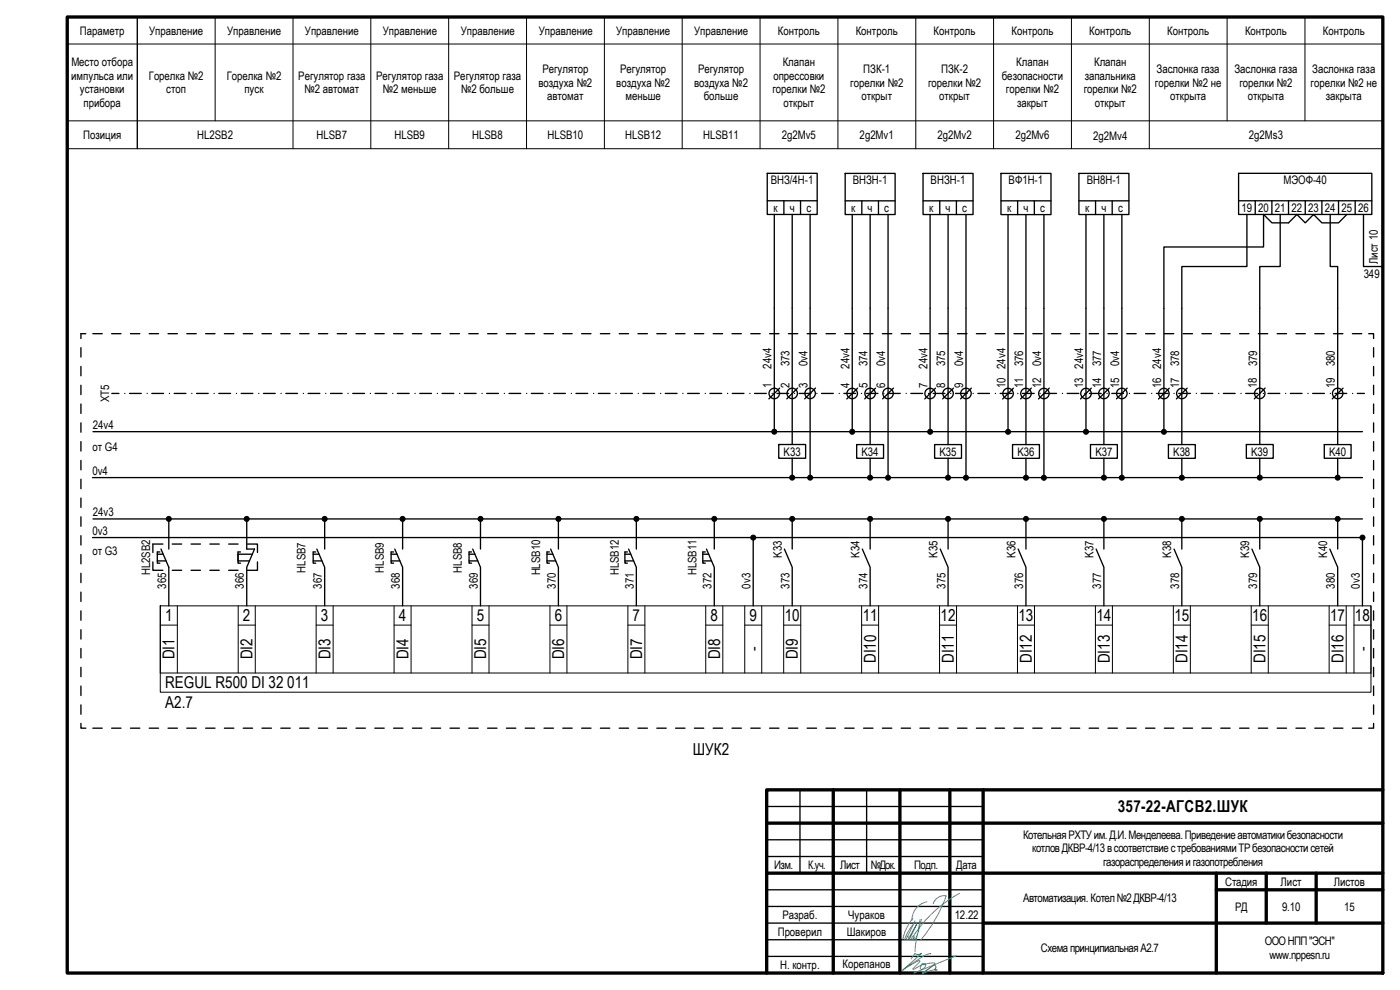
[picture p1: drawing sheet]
<svg xmlns="http://www.w3.org/2000/svg" width="420mm" height="297mm" viewBox="0 0 420 297" stroke-linecap="round" stroke-linejoin="round" font-family="sans-serif">
<g fill="none" stroke="#000" stroke-width=".4">
<path d="M230.3 52h14.9v12.3h-14.9zM253.7 52h14.9v12.4h-14.9zM277 52h15v12.4h-15zM300.4 52h15v12.4h-15zM323.8 52h15v12.4h-15zM371.7 52h40v12.3h-40zM230.3 60.2h14.9M232.4 64.3v64.5M235.3 60.2v4.1M237.8 64.3v69.1M240.3 60.2v4.1M243.1 64.3v78.3"/>
<path d="M253.7 60.3h14.9M255.8 64.4v64.4M258.6 60.3v4.1M261.1 64.4v69M263.6 60.3v4.1M266.5 64.4v78.2M277 60.3h15M279.1 64.4v64.4M282 60.3v4.1M284.5 64.4v69M287 60.3v4.1M289.9 64.4v78.2"/>
<path d="M300.4 60.3h15M302.5 64.4v64.4M305.4 60.3v4.1M307.9 64.4v69M310.4 60.3v4.1M313.3 64.4v78.2M323.8 60.3h15M325.9 64.4v64.4M328.8 60.3v4.1M331.3 64.4v69M333.8 60.3v4.1M336.7 64.4v78.2"/>
<path d="M371.7 60.2h40M374.2 64.3v15.7h-19.5v53.4M376.7 60.2v4.1M381.7 60.2v4.1M384.2 64.3v15.7h-6.1v12.5M386.7 60.2v4.1M391.7 60.2v4.1M396.7 60.2v4.1M399.2 64.3v15.7h2.3v53.4M401.7 60.2v4.1M404.2 64.3l-2.5 2.6h-5l-2.5-2.6-2.5 2.6-2.5-2.6-2.5 2.6h-5l-2.5-2.6v9.8h-29.9v54.7M406.7 60.2v4.1"/>
<path d="M409.2 64.3v15.7h5.8M378.1 92.5v40.9M24.3 104.3v2.8M24.3 109.9v2.9M24.3 115.6v2.8M25.7 100.1h-1.4v1.5M27.9 100.1h2.8M33.5 100.1h2.8M33.6 118h2.1M37.5 118h.1M38.9 118h3.5M39.1 100.1h2.9"/>
<path d="M44.2 118h.1M44.8 100.1h2.8M45.6 118h3.5M50.4 100.1h2.8M50.9 118h.1M52.3 118h3.5M56.1 100.1h2.8M57.6 118h.1M59 118h3.5M61.7 100.1h2.8M64.3 118h.1M65.7 118h3.5"/>
<path d="M67.3 100.1h2.9M71 118h.1M72.4 118h3.5M73 100.1h2.8M77.6 118h.1M78.6 100.1h2.9M79.1 118h3.5M84.3 100.1h2.8M84.4 118h.1M85.8 118h3.5M89.9 100.1h2.8M91 118h.1"/>
<path d="M92.5 118h3.5M95.6 100.1h2.8M97.8 118h.1M99.2 118h3.5M101.2 100.1h2.8M104.4 118h.1M105.9 118h3.5M106.8 100.1h2.9M111.2 118h.1M112.5 100.1h2.8M112.6 118h3.5M117.9 118h.1"/>
<path d="M118.1 100.1h2.8M119.3 118h3.5M123.8 100.1h2.8M124.6 118h.1M126 118h3.5M129.4 100.1h2.8M131.3 118h.1M132.7 118h3.5M135.1 100.1h2.8M138 118h.1M139.4 118h3.5M140.7 100.1h2.8"/>
<path d="M144.7 118h.1M146.1 118h3.5M146.3 100.1h2.9M151.4 118h.1M152 100.1h2.8M152.8 118h3.5M157.6 100.1h2.8M158.1 118h.1M159.5 118h3.5M163.3 100.1h2.8M164.8 118h.1M166.2 118h3.5"/>
<path d="M168.9 100.1h2.8M171.5 118h.1M172.9 118h3.5M174.6 100.1h2.8M178.1 118h.1M179.6 118h3.5M180.2 100.1h2.8M184.9 118h.1M185.8 100.1h2.8M186.3 118h3.5M191.5 100.1h2.8M191.5 118h.1"/>
<path d="M193 118h3.5M197.1 100.1h2.8M198.3 118h.1M199.7 118h3.5M202.7 100.1h2.9M204.9 118h.1M206.4 118h3.5M208.4 100.1h2.8M211.7 118h.1M213.1 118h3.5M214 100.1h2.9M218.3 118h.1"/>
<path d="M219.7 100.1h2.8M219.8 118h3.5M225.1 118h.1M225.3 100.1h2.8M226.5 118h3.5M231 100.1h2.8M231.7 118h.1M233.2 118h3.5M234 116.5l-3.3 3.2M236.6 100.1h2.8M238.5 118h.1M239.4 116.4l-3.3 3.3"/>
<path d="M239.8 118h3.6M242.2 100.1h2.9M244.7 116.4l-3.2 3.3M245.1 118h.1M246.6 118h3.5M247.9 100.1h2.8M251.9 118h.1M253.2 118h3.6M253.5 100.1h2.8M257.4 116.5l-3.3 3.2M258.5 118h.1M259.2 100.1h2.8"/>
<path d="M260 118h3.5M262.8 116.5l-3.3 3.2M264.8 100.1h2.8M265.2 118h.1M266.7 118h3.5M268.1 116.5l-3.2 3.2M270.5 100.1h2.8M271.9 118h.1M273.4 118h3.5M276.1 100.1h2.8M278.6 118h.1M280.1 118h3.5"/>
<path d="M280.7 116.5l-3.2 3.2M281.7 100.1h2.9M285.3 118h.1M286.1 116.5l-3.2 3.2M286.8 118h3.5M287.4 100.1h2.8M291.5 116.5l-3.2 3.2M292 118h.1M293 100.1h2.8M293.5 118h3.5M298.7 100.1h2.8M298.7 118h.1"/>
<path d="M300.2 118h3.5M304.1 116.5l-3.2 3.2M304.3 100.1h2.8M305.4 118h.1M306.9 118h3.5M309.5 116.5l-3.2 3.2M310 100.1h2.8M312.1 118h.1M313.6 118h3.5M314.9 116.5l-3.2 3.2M315.6 100.1h2.8M318.8 118h.1"/>
<path d="M320.3 118h3.5M321.2 100.1h2.9M325.6 118h.1M326.9 100.1h2.8M327 118h3.5M327.5 116.5l-3.2 3.2M332.2 118h.1M332.5 100.1h2.8M332.9 116.5l-3.2 3.2M333.7 118h3.5M338.1 100.1h2.9M338.3 116.5l-3.2 3.2"/>
<path d="M339 118h.1M340.3 118h3.6M343.8 100.1h2.8M345.6 118h.1M347.1 118h3.5M349.4 100.1h2.9M350.9 116.5l-3.2 3.2M352.4 118h.1M353.7 118h3.6M355.1 100.1h2.8M356.3 116.5l-3.3 3.2M359 118h.1"/>
<path d="M360.5 118h3.5M360.7 100.1h2.8M365.7 118h.1M366.4 100.1h2.8M367.1 118h3.6M372 100.1h2.8M372.4 118h.1M373.9 118h3.5M377.6 100.1h2.9M379.1 118h.1M379.7 116.4l-3.3 3.3M380.5 118h3.6"/>
<path d="M383.3 100.1h2.8M385.8 118h.1M387.3 118h3.5M388.9 100.1h2.8M392.5 118h.1M393.9 118h3.6M394.6 100.1h2.8M399.2 118h.1M400.2 100.1h2.8M400.7 118h3.5M403.1 116.5l-3.3 3.2M405.9 100.1h2.8"/>
<path d="M405.9 118h.1M407.3 118h2.2M410.8 100.1h1.4v1.5M412.2 104.3v2.8M412.2 109.9v2.9M412.2 115.6v2.8M24.3 121.2v2.9M24.3 126.9v2.8M24.3 132.5v2.8M24.3 138.2v2.8M27.9 129.5h381M233.7 133.4h8.1v4.1h-8.1z"/>
<path d="M237.8 137.5v5.1M257.1 133.4h8.1v4.1h-8.1zM261.1 137.5v5.1M280.5 133.4h8.1v4.1h-8.1zM284.5 137.5v5.1M303.9 133.4h8v4.1h-8zM307.9 137.5v5.1M327.3 133.4h8v4.1h-8zM331.3 137.5v5.1M350.7 133.4h8v4.1h-8zM354.7 137.5v5.1M374 133.4h8.1v4.1h-8.1z"/>
<path d="M378.1 137.5v5.1M397.4 133.4h8.1v4.1h-8.1zM401.5 137.5v5.1M412.2 121.2v2.9M412.2 126.9v2.8M412.2 132.5v2.8M412.2 138.2v2.8M24.3 143.8v2.8M24.3 149.4v2.9M24.3 155.1v2.8M27.8 143.3h381.1M27.9 155.7h381"/>
<path d="M50.7 156.4v8.3M74.1 156.4v8.3h2.3l-2.3 5.5v11.6M97.4 156.4v8.3M120.8 156.4v8.3M144.2 156.4v8.3M167.6 156.4v8.3M191 156.4v8.3M214.4 156.4v8.3M237.8 156.4v8.3M261.1 156.4v8.3M284.5 156.4v8.3M307.9 156.4v8.3"/>
<path d="M331.3 156.4v8.3M354.7 156.4v8.3M378.1 156.4v8.3M401.5 156.4v8.3M412.2 143.8v2.8M412.2 149.4v2.9M412.2 155.1v2.8M24.3 160.7v2.8M24.3 166.4v2.8M24.3 172v2.8M24.3 177.7v2.8M27.8 161.3h381.1"/>
<path d="M45.9 168.6v2.5h3M47.2 166.3h1.8M47.2 168.3h2.6M48 165.6h-.8v3.4h.8M48.3 164.7l2.4 5.5v11.6M48.9 163.2h-3v2.6M51.7 163.2h2.8M51.7 171.1h2.8M57.4 163.2h2.8M57.4 171.1h2.8M63 163.2h2.8M63 171.1h2.8"/>
<path d="M68.6 163.2h2.8M68.6 171.1h2.8M72.2 165.6h-.8v3.4h.8M74.3 163.2h3v2.6M75.7 166.3h-4.3v2h3.5M77.3 168.6v2.5h-3M94 166.3h1.7M94 168.3h2.6M94.8 165.6h-.8v3.4h.8M95.1 164.7l2.3 5.5v11.6M117.4 166.3h1.7M117.4 168.3h2.6"/>
<path d="M118.1 165.6h-.7v3.4h.7M118.5 164.7l2.3 5.5v11.6M140.8 166.3h1.7M140.8 168.3h2.6M141.5 165.6h-.7v3.4h.7M141.9 164.7l2.3 5.5v11.6M164.2 166.3h1.7M164.2 168.3h2.6M164.9 165.6h-.7v3.4h.7M165.3 164.7l2.3 5.5v11.6M187.5 166.3h1.8M187.5 168.3h2.7"/>
<path d="M188.3 165.6h-.8v3.4h.8M188.6 164.7l2.4 5.5v11.6M210.9 166.3h1.8M210.9 168.3h2.6M211.7 165.6h-.8v3.4h.8M212 164.7l2.4 5.5v11.6M226 162.1v19.7M235.4 164.7l2.4 5.5v11.6M258.8 164.7l2.3 5.5v11.6M282.2 164.7l2.3 5.5v11.6M305.6 164.7l2.3 5.5v11.6M329 164.7l2.3 5.5v11.6"/>
<path d="M352.4 164.7l2.3 5.5v11.6M375.7 164.7l2.4 5.5v11.6M399.1 164.7l2.4 5.5v11.6M408.9 162.1v19.7M412.2 160.7v2.8M412.2 166.4v2.8M412.2 172v2.8M412.2 177.7v2.8M24.3 183.3v2.8M24.3 188.9v2.8M24.3 194.6v2.8M412.2 183.3v2.8"/>
<path d="M412.2 188.9v2.8M412.2 194.6v2.8M24.3 217v1.5h1.4M24.3 200.2v2.8M24.3 205.8v2.9M24.3 211.5v2.8M27.9 218.5h2.8M33.5 218.5h2.8M39.1 218.5h2.9M44.8 218.5h2.8M50.4 218.5h2.8M56.1 218.5h2.8"/>
<path d="M61.7 218.5h2.8M67.3 218.5h2.9M73 218.5h2.8M78.6 218.5h2.9M84.3 218.5h2.8M89.9 218.5h2.8M95.6 218.5h2.8M101.2 218.5h2.8M106.8 218.5h2.9M112.5 218.5h2.8M118.1 218.5h2.8M123.8 218.5h2.8"/>
<path d="M129.4 218.5h2.8M135.1 218.5h2.8M140.7 218.5h2.8M146.3 218.5h2.9M152 218.5h2.8M157.6 218.5h2.8M163.3 218.5h2.8M168.9 218.5h2.8M174.6 218.5h2.8M180.2 218.5h2.8M185.8 218.5h2.8M191.5 218.5h2.8"/>
<path d="M197.1 218.5h2.8M202.7 218.5h2.9M208.4 218.5h2.8M214 218.5h2.9M219.7 218.5h2.8M225.3 218.5h2.8M231 218.5h2.8M236.6 218.5h2.8M242.2 218.5h2.9M247.9 218.5h2.8M253.5 218.5h2.8M259.2 218.5h2.8"/>
<path d="M264.8 218.5h2.8M270.5 218.5h2.8M276.1 218.5h2.8M281.7 218.5h2.9M287.4 218.5h2.8M293 218.5h2.8M298.7 218.5h2.8M304.3 218.5h2.8M310 218.5h2.8M315.6 218.5h2.8M321.2 218.5h2.9M326.9 218.5h2.8"/>
<path d="M332.5 218.5h2.8M338.1 218.5h2.9M343.8 218.5h2.8M349.4 218.5h2.9M355.1 218.5h2.8M360.7 218.5h2.8M366.4 218.5h2.8M372 218.5h2.8M377.6 218.5h2.9M383.3 218.5h2.8M388.9 218.5h2.8M394.6 218.5h2.8"/>
<path d="M400.2 218.5h2.8M405.9 218.5h2.8M412.2 217v1.5h-1.4M412.2 200.2v2.8M412.2 205.8v2.9M412.2 211.5v2.8M240.1 237v25M250.1 237v55M260.1 237v25M270.1 237v55M285.1 237v55M295.1 237v55"/>
<path d="M415 237h-184.9v55M230.1 247h184.9M230.1 242h65M230.1 252h65M230.1 257h65M230.1 262h184.9M230.1 267h65M230.1 272h65M365 262v30M365 267h50M380 262v15M395 262v15"/>
<path d="M415 277h-184.9M230.1 287h65M230.1 282h65"/>
<circle cx="232.4" cy="118.1" r="1.57"/>
<circle cx="237.7" cy="118" r="1.57"/>
<circle cx="243.1" cy="118" r="1.57"/>
<circle cx="255.8" cy="118.1" r="1.57"/>
<circle cx="261.1" cy="118.1" r="1.57"/>
<circle cx="266.5" cy="118.1" r="1.57"/>
<circle cx="279.1" cy="118.1" r="1.57"/>
<circle cx="284.5" cy="118.1" r="1.57"/>
<circle cx="289.9" cy="118.1" r="1.57"/>
<circle cx="302.5" cy="118.1" r="1.58"/>
<circle cx="307.9" cy="118.1" r="1.57"/>
<circle cx="313.3" cy="118.1" r="1.57"/>
<circle cx="325.9" cy="118.1" r="1.57"/>
<circle cx="331.3" cy="118.1" r="1.58"/>
<circle cx="336.7" cy="118.1" r="1.58"/>
<circle cx="349.3" cy="118.1" r="1.57"/>
<circle cx="354.7" cy="118.1" r="1.57"/>
<circle cx="378.1" cy="118" r="1.57"/>
<circle cx="401.5" cy="118.1" r="1.57"/>
</g>
<g fill="none" stroke="#000" stroke-width=".3">
<path d="M20.2 13.2h394.8M41.2 5.1v39.5M64.6 5.1v31.2M87.9 5.1v39.5M111.3 5.1v39.5M134.7 5.1v39.5M158 5.1v39.5M181.4 5.1v39.5M204.7 5.1v39.5M228.1 5.1v39.5M251.5 5.1v39.5M274.8 5.1v39.5"/>
<path d="M298.2 5.1v39.5M321.6 5.1v39.5M344.9 5.1v39.5M368.3 5.1v31.2M391.6 5.1v31.2M415 5.1v39.5h-394.8M20.2 36.3h394.8M48.1 181.8h363.3v25.9h-363.3zM48.1 181.8v20.1h363.3v-20.1M48.1 187.6h5.1M53.2 181.8v20.1M71.5 187.6h5.1"/>
<path d="M71.5 181.8v20.1M76.6 181.8v20.1M94.9 187.6h5.1M94.9 181.8v20.1M100 181.8v20.1M118.3 187.6h5.1M118.3 181.8v20.1M123.4 181.8v20.1M141.7 187.6h5.1M141.7 181.8v20.1M146.8 181.8v20.1M165 187.6h5.1"/>
<path d="M165 181.8v20.1M170.1 181.8v20.1M188.4 187.6h5.1M188.4 181.8v20.1M193.5 181.8v20.1M211.8 187.6h5.1M211.8 181.8v20.1M216.9 181.8v20.1M223.5 187.6h5.1M223.5 181.8v20.1M228.6 181.8v20.1M235.2 187.6h5.1"/>
<path d="M235.2 181.8v20.1M240.3 181.8v20.1M258.6 187.6h5.1M258.6 181.8v20.1M263.7 181.8v20.1M282 187.6h5.1M282 181.8v20.1M287.1 181.8v20.1M305.4 187.6h5.1M305.4 181.8v20.1M310.5 181.8v20.1M328.7 187.6h5.2"/>
<path d="M328.7 181.8v20.1M333.9 181.8v20.1M352.1 187.6h5.1M352.1 181.8v20.1M357.2 181.8v20.1M375.5 181.8v20.1M375.5 187.6h5.1M380.6 181.8v20.1M398.9 181.8v20.1M398.9 187.6h5.1M404 181.8v20.1M406.3 181.8v20.1"/>
<path d="M406.3 187.6h5.1"/>
<circle cx="232.4" cy="129.5" r=".75"/>
<circle cx="255.8" cy="129.5" r=".75"/>
<circle cx="279.1" cy="129.6" r=".75"/>
<circle cx="302.5" cy="129.6" r=".75"/>
<circle cx="325.9" cy="129.6" r=".75"/>
<circle cx="349.3" cy="129.6" r=".74"/>
<circle cx="50.7" cy="155.7" r=".75"/>
<circle cx="74" cy="155.7" r=".75"/>
<circle cx="97.4" cy="155.7" r=".75"/>
<circle cx="120.8" cy="155.7" r=".75"/>
<circle cx="144.2" cy="155.7" r=".75"/>
<circle cx="167.6" cy="155.7" r=".75"/>
<circle cx="191" cy="155.7" r=".75"/>
<circle cx="214.4" cy="155.7" r=".75"/>
<circle cx="237.7" cy="143.3" r=".75"/>
<circle cx="237.7" cy="155.7" r=".75"/>
<circle cx="243.1" cy="143.3" r=".74"/>
<circle cx="261.1" cy="155.7" r=".75"/>
<circle cx="261.1" cy="143.3" r=".75"/>
<circle cx="266.5" cy="143.3" r=".75"/>
<circle cx="284.5" cy="155.7" r=".75"/>
<circle cx="284.5" cy="143.3" r=".75"/>
<circle cx="289.9" cy="143.3" r=".75"/>
<circle cx="307.9" cy="155.7" r=".75"/>
<circle cx="307.9" cy="143.3" r=".75"/>
<circle cx="313.3" cy="143.4" r=".75"/>
<circle cx="331.3" cy="155.7" r=".75"/>
<circle cx="331.3" cy="143.3" r=".75"/>
<circle cx="336.7" cy="143.3" r=".75"/>
<circle cx="354.7" cy="143.3" r=".75"/>
<circle cx="354.7" cy="155.7" r=".75"/>
<circle cx="378.1" cy="143.3" r=".75"/>
<circle cx="378.1" cy="155.7" r=".75"/>
<circle cx="401.5" cy="155.7" r=".75"/>
<circle cx="401.5" cy="143.3" r=".74"/>
<circle cx="226.1" cy="161.3" r=".75"/>
<circle cx="408.9" cy="161.3" r=".75"/>
</g>
<g fill="none" stroke="#3dad99" stroke-width=".3">
<path d="M274 275.5a13 13 0 0 0-3 6.4M274.2 277.2a15 15 0 0 0-2.7 4.8M274.6 276.3l-2.7 5.6M275.6 279.6l-.7 2.9-.3 3M276.1 275.9l-.5 3.7M276.5 275.8l-.9 3.8M278.2 270.6a5.6 5.6 0 0 0-4.5 5.5M280.1 271.1a3.5 3.5 0 0 1 3.9-2.3 42.7 42.7 0 0 1-7.7 13.2M288 268a38.6 38.6 0 0 0-13.8 12.8M271.9 290.3l4-2.1 .1 .4-2 2.2h.3l2.1-1.3-.2 1 .1 .3 .3 .1 .8-.5a.66 .66 0 0 0 .4-1 .66 .66 0 0 0-1.1 0l3.4-.5h.5v.3l-3.7 2.8M272.2 281l.5 .1 .2 .6M272.9 281.9l2.3-4.7-2.8 4.8"/>
<path d="M273.6 281.6l-.2 .4M274 280.8a.64 .64 0 0 1 .2 .7 .64 .64 0 0 1-.6 .4zM274.1 281.6l-.7 .4M274.3 281l-.1 1.1M275.3 280.4l-.7 1.7M277 292l3.2-2.3a.46 .46 0 0 1 .5 0 .46 .46 0 0 1 .2 .6l-.3 .6 .3 .4a.26 .26 0 0 0 .3-.3 .26 .26 0 0 0-.4-.2l-4 1.2M279.3 286.2l-1.9 .5-6.5 4.4 5.7-5.1a1.59 1.59 0 0 1-2 .1l-1.2 1.6M287 286.8l-12.8 5.2"/>
</g>
<g fill="none" stroke="#000" stroke-width="1">
<path d="M20.2 5.1h394.8v286.9h-394.8zM250.1 237v55M270.1 237v55M285.1 237v55M295.1 237v55M415 237h-184.9v55M230.1 247h184.9M230.1 262h184.9M295.1 277h119.9M365 262v30M365 267h50M380 262v15"/>
<path d="M395 262v15"/>
</g>
<g fill="#000">
<circle cx="232.4" cy="129.5" r=".75"/>
<circle cx="255.8" cy="129.6" r=".75"/>
<circle cx="279.1" cy="129.6" r=".75"/>
<circle cx="302.5" cy="129.6" r=".75"/>
<circle cx="325.9" cy="129.5" r=".74"/>
<circle cx="349.3" cy="129.6" r=".75"/>
<circle cx="50.7" cy="155.7" r=".74"/>
<circle cx="74" cy="155.7" r=".75"/>
<circle cx="97.4" cy="155.7" r=".75"/>
<circle cx="120.8" cy="155.7" r=".75"/>
<circle cx="144.2" cy="155.7" r=".75"/>
<circle cx="167.6" cy="155.7" r=".75"/>
<circle cx="191" cy="155.7" r=".75"/>
<circle cx="214.4" cy="155.7" r=".74"/>
<circle cx="237.7" cy="143.3" r=".75"/>
<circle cx="237.7" cy="155.7" r=".75"/>
<circle cx="243.1" cy="143.3" r=".75"/>
<circle cx="261.1" cy="143.3" r=".75"/>
<circle cx="261.1" cy="155.7" r=".75"/>
<circle cx="266.5" cy="143.3" r=".75"/>
<circle cx="284.5" cy="155.7" r=".75"/>
<circle cx="284.5" cy="143.3" r=".75"/>
<circle cx="289.9" cy="143.3" r=".75"/>
<circle cx="307.9" cy="143.3" r=".75"/>
<circle cx="307.9" cy="155.7" r=".75"/>
<circle cx="313.3" cy="143.4" r=".75"/>
<circle cx="331.3" cy="143.3" r=".75"/>
<circle cx="331.3" cy="155.7" r=".75"/>
<circle cx="336.7" cy="143.3" r=".75"/>
<circle cx="354.7" cy="155.7" r=".75"/>
<circle cx="354.7" cy="143.3" r=".75"/>
<circle cx="378.1" cy="143.3" r=".74"/>
<circle cx="378.1" cy="155.7" r=".75"/>
<circle cx="401.5" cy="155.7" r=".74"/>
<circle cx="401.5" cy="143.3" r=".75"/>
<circle cx="226.1" cy="161.3" r=".75"/>
<circle cx="408.9" cy="161.3" r=".74"/>
</g>
<g font-size="4.9">
<text x="49.5" y="186.4">1</text>
<text x="72.9" y="186.4">2</text>
<text x="96.3" y="186.4">3</text>
<text x="119.7" y="186.4">4</text>
<text x="143.1" y="186.4">5</text>
<text x="166.5" y="186.4">6</text>
<text x="189.9" y="186.4">7</text>
<text x="213.2" y="186.4">8</text>
<text x="224.9" y="186.4">9</text>
<text x="235.5" y="186.4">10</text>
<text x="258.9" y="186.4">11</text>
<text x="282.3" y="186.4">12</text>
<text x="305.7" y="186.4">13</text>
<text x="329" y="186.4">14</text>
<text x="352.4" y="186.4">15</text>
<text x="375.8" y="186.4">16</text>
<text x="399.2" y="186.4">17</text>
<text x="406.6" y="186.4">18</text>
<text x="52.4" y="197.9" transform="rotate(-90 52.4 197.9)">DI1</text>
<text x="75.8" y="197.9" transform="rotate(-90 75.8 197.9)">DI2</text>
<text x="99.2" y="197.9" transform="rotate(-90 99.2 197.9)">DI3</text>
<text x="122.6" y="197.9" transform="rotate(-90 122.6 197.9)">DI4</text>
<text x="146" y="197.9" transform="rotate(-90 146 197.9)">DI5</text>
<text x="169.3" y="197.9" transform="rotate(-90 169.3 197.9)">DI6</text>
<text x="192.7" y="197.9" transform="rotate(-90 192.7 197.9)">DI7</text>
<text x="216.1" y="197.9" transform="rotate(-90 216.1 197.9)">DI8</text>
<text x="227.8" y="195.4" transform="rotate(-90 227.8 195.4)">-</text>
<text x="239.5" y="197.9" transform="rotate(-90 239.5 197.9)">DI9</text>
<text x="410.6" y="195.4" transform="rotate(-90 410.6 195.4)">-</text>
<text x="262.9" y="199" transform="rotate(-90 262.9 199)">DI10</text>
<text x="286.3" y="199" transform="rotate(-90 286.3 199)">DI11</text>
<text x="309.7" y="199" transform="rotate(-90 309.7 199)">DI12</text>
<text x="333" y="199" transform="rotate(-90 333 199)">DI13</text>
<text x="356.4" y="199" transform="rotate(-90 356.4 199)">DI14</text>
<text x="379.8" y="199" transform="rotate(-90 379.8 199)">DI15</text>
<text x="403.2" y="199" transform="rotate(-90 403.2 199)">DI16</text>
<text x="49.6" y="206.5">REGUL R500 DI 32 011</text>
<text x="49.6" y="212.3">A2.7</text>
<text x="208" y="226.4">ШУК2</text>
<text x="335.5" y="243.7">357-22-АГСВ2.ШУК</text>
</g>
<g font-size="3.5">
<text x="24" y="10.4">Параметр</text>
<text x="44.8" y="10.4">Управление</text>
<text x="68.1" y="10.4">Управление</text>
<text x="91.5" y="10.4">Управление</text>
<text x="114.9" y="10.4">Управление</text>
<text x="138.3" y="10.4">Управление</text>
<text x="161.7" y="10.4">Управление</text>
<text x="184.9" y="10.4">Управление</text>
<text x="208.3" y="10.4">Управление</text>
<text x="233.5" y="10.4">Контроль</text>
<text x="256.8" y="10.4">Контроль</text>
<text x="280.2" y="10.4">Контроль</text>
<text x="303.6" y="10.4">Контроль</text>
<text x="326.9" y="10.4">Контроль</text>
<text x="350.3" y="10.4">Контроль</text>
<text x="373.6" y="10.4">Контроль</text>
<text x="397" y="10.4">Контроль</text>
<text x="21.4" y="23.9">импульса или</text>
<text x="21.4" y="19.8">Место отбора</text>
<text x="44.7" y="23.9">Горелка №2</text>
<text x="68" y="23.9">Горелка №2</text>
<text x="89.5" y="23.9">Регулятор газа</text>
<text x="112.9" y="23.9">Регулятор газа</text>
<text x="136.2" y="23.9">Регулятор газа</text>
<text x="162.8" y="21.9">Регулятор</text>
<text x="186.1" y="21.9">Регулятор</text>
<text x="209.5" y="21.9">Регулятор</text>
<text x="232.1" y="23.9">опрессовки</text>
<text x="234.9" y="19.8">Клапан</text>
<text x="259.1" y="21.9">ПЗК-1</text>
<text x="282.5" y="21.9">ПЗК-2</text>
<text x="300.7" y="23.9">безопасности</text>
<text x="305" y="19.8">Клапан</text>
<text x="325.5" y="23.9">запальника</text>
<text x="328.3" y="19.8">Клапан</text>
<text x="347.1" y="21.9">Заслонка газа</text>
<text x="370.5" y="21.9">Заслонка газа</text>
<text x="393.8" y="21.9">Заслонка газа</text>
<text x="24" y="28">установки</text>
<text x="49.9" y="28">стоп</text>
<text x="73.4" y="28">пуск</text>
<text x="91.4" y="28">№2 автомат</text>
<text x="114.9" y="28">№2 меньше</text>
<text x="138.4" y="28">№2 больше</text>
<text x="161.6" y="26">воздуха №2</text>
<text x="185" y="26">воздуха №2</text>
<text x="208.3" y="26">воздуха №2</text>
<text x="231.8" y="28">горелки №2</text>
<text x="255.2" y="26">горелки №2</text>
<text x="278.5" y="26">горелки №2</text>
<text x="301.9" y="28">горелки №2</text>
<text x="325.3" y="28">горелки №2</text>
<text x="346.6" y="26">горелки №2 не</text>
<text x="372" y="26">горелки №2</text>
<text x="393.3" y="26">горелки №2 не</text>
<text x="25.1" y="32.2">прибора</text>
<text x="164.2" y="30.1">автомат</text>
<text x="187.7" y="30.1">меньше</text>
<text x="211.2" y="30.1">больше</text>
<text x="235.1" y="32.2">открыт</text>
<text x="258.5" y="30.1">открыт</text>
<text x="281.9" y="30.1">открыт</text>
<text x="305.2" y="32.2">закрыт</text>
<text x="328.6" y="32.2">открыт</text>
<text x="351.2" y="30.1">открыта</text>
<text x="374.5" y="30.1">открыта</text>
<text x="397.9" y="30.1">закрыта</text>
<text x="24.9" y="41.7">Позиция</text>
<text x="59.2" y="41.7">HL2SB2</text>
<text x="95" y="41.7">HLSB7</text>
<text x="118.4" y="41.7">HLSB9</text>
<text x="141.7" y="41.7">HLSB8</text>
<text x="164.3" y="41.7">HLSB10</text>
<text x="187.6" y="41.7">HLSB12</text>
<text x="211" y="41.7">HLSB11</text>
<text x="234.6" y="41.7">2g2Mv5</text>
<text x="258" y="41.7">2g2Mv1</text>
<text x="281.4" y="41.7">2g2Mv2</text>
<text x="304.7" y="41.7">2g2Mv6</text>
<text x="374.8" y="41.7">2g2Ms3</text>
<text x="328.1" y="42.1">2g2Mv4</text>
<text x="231.3" y="55.3">ВНЗ/4Н-1</text>
<text x="255.9" y="55.3">ВНЗН-1</text>
<text x="279.3" y="55.3">ВНЗН-1</text>
<text x="302.7" y="55.3">ВФ1Н-1</text>
<text x="326.1" y="55.3">ВН8Н-1</text>
<text x="385.2" y="55.3">МЭОФ-40</text>
<text x="232.1" y="63.5">к</text>
<text x="237" y="63.5">ч</text>
<text x="242" y="63.5">с</text>
<text x="255.5" y="63.5">к</text>
<text x="260.4" y="63.5">ч</text>
<text x="265.4" y="63.5">с</text>
<text x="278.9" y="63.5">к</text>
<text x="283.8" y="63.5">ч</text>
<text x="288.8" y="63.5">с</text>
<text x="302.3" y="63.6">к</text>
<text x="307.1" y="63.6">ч</text>
<text x="312.2" y="63.6">с</text>
<text x="325.7" y="63.5">к</text>
<text x="330.5" y="63.5">ч</text>
<text x="335.6" y="63.5">с</text>
<text x="372.6" y="63.5">19 20 21 22</text>
<text x="392.6" y="63.5">23 24 25 26</text>
<text x="409.3" y="83.3">349</text>
<text x="413.5" y="79.2" transform="rotate(-90 413.5 79.2)">Лист 10</text>
<text x="231.6" y="110.6" transform="rotate(-90 231.6 110.6)">24v4</text>
<text x="236.9" y="109.9" transform="rotate(-90 236.9 109.9)">373</text>
<text x="242.3" y="109.8" transform="rotate(-90 242.3 109.8)">0v4</text>
<text x="254.9" y="110.6" transform="rotate(-90 254.9 110.6)">24v4</text>
<text x="260.3" y="109.9" transform="rotate(-90 260.3 109.9)">374</text>
<text x="265.7" y="109.8" transform="rotate(-90 265.7 109.8)">0v4</text>
<text x="278.3" y="110.6" transform="rotate(-90 278.3 110.6)">24v4</text>
<text x="283.7" y="109.9" transform="rotate(-90 283.7 109.9)">375</text>
<text x="289.1" y="109.8" transform="rotate(-90 289.1 109.8)">0v4</text>
<text x="301.7" y="110.7" transform="rotate(-90 301.7 110.7)">24v4</text>
<text x="307.1" y="109.9" transform="rotate(-90 307.1 109.9)">376</text>
<text x="312.5" y="109.8" transform="rotate(-90 312.5 109.8)">0v4</text>
<text x="325.1" y="110.6" transform="rotate(-90 325.1 110.6)">24v4</text>
<text x="330.5" y="109.9" transform="rotate(-90 330.5 109.9)">377</text>
<text x="335.9" y="109.8" transform="rotate(-90 335.9 109.8)">0v4</text>
<text x="348.5" y="110.7" transform="rotate(-90 348.5 110.7)">24v4</text>
<text x="353.9" y="109.9" transform="rotate(-90 353.9 109.9)">378</text>
<text x="377.2" y="109.9" transform="rotate(-90 377.2 109.9)">379</text>
<text x="400.6" y="109.9" transform="rotate(-90 400.6 109.9)">380</text>
<text x="231.6" y="116.5" transform="rotate(-90 231.6 116.5)">1</text>
<text x="236.9" y="116.5" transform="rotate(-90 236.9 116.5)">2</text>
<text x="242.3" y="116.5" transform="rotate(-90 242.3 116.5)">3</text>
<text x="254.9" y="116.5" transform="rotate(-90 254.9 116.5)">4</text>
<text x="260.3" y="116.5" transform="rotate(-90 260.3 116.5)">5</text>
<text x="265.7" y="116.5" transform="rotate(-90 265.7 116.5)">6</text>
<text x="278.3" y="116.5" transform="rotate(-90 278.3 116.5)">7</text>
<text x="283.7" y="116.5" transform="rotate(-90 283.7 116.5)">8</text>
<text x="289.1" y="116.5" transform="rotate(-90 289.1 116.5)">9</text>
<text x="301.7" y="116.5" transform="rotate(-90 301.7 116.5)">10</text>
<text x="307.1" y="116.5" transform="rotate(-90 307.1 116.5)">11</text>
<text x="312.5" y="116.5" transform="rotate(-90 312.5 116.5)">12</text>
<text x="325.1" y="116.5" transform="rotate(-90 325.1 116.5)">13</text>
<text x="330.5" y="116.5" transform="rotate(-90 330.5 116.5)">14</text>
<text x="335.9" y="116.5" transform="rotate(-90 335.9 116.5)">15</text>
<text x="348.5" y="116.5" transform="rotate(-90 348.5 116.5)">16</text>
<text x="353.9" y="116.5" transform="rotate(-90 353.9 116.5)">17</text>
<text x="377.2" y="116.5" transform="rotate(-90 377.2 116.5)">18</text>
<text x="400.6" y="116.5" transform="rotate(-90 400.6 116.5)">19</text>
<text x="32.8" y="120.7" transform="rotate(-90 32.8 120.7)">XT5</text>
<text x="27.9" y="128.7">24v4</text>
<text x="27.7" y="135.4">от G4</text>
<text x="235.2" y="136.7">K33</text>
<text x="258.6" y="136.7">K34</text>
<text x="281.9" y="136.7">K35</text>
<text x="305.3" y="136.7">K36</text>
<text x="328.7" y="136.7">K37</text>
<text x="352.1" y="136.7">K38</text>
<text x="375.5" y="136.7">K39</text>
<text x="398.9" y="136.7">K40</text>
<text x="27.7" y="142.5">0v4</text>
<text x="27.9" y="154.9">24v3</text>
<text x="27.7" y="160.5">0v3</text>
<text x="27.7" y="166.6">от G3</text>
<text x="234.6" y="167.3" transform="rotate(-90 234.6 167.3)">K33</text>
<text x="258" y="167.3" transform="rotate(-90 258 167.3)">K34</text>
<text x="281.4" y="167.3" transform="rotate(-90 281.4 167.3)">K35</text>
<text x="304.7" y="167.3" transform="rotate(-90 304.7 167.3)">K36</text>
<text x="328.1" y="167.3" transform="rotate(-90 328.1 167.3)">K37</text>
<text x="351.5" y="167.3" transform="rotate(-90 351.5 167.3)">K38</text>
<text x="374.9" y="167.3" transform="rotate(-90 374.9 167.3)">K39</text>
<text x="398.3" y="167.3" transform="rotate(-90 398.3 167.3)">K40</text>
<text x="45.1" y="172.6" transform="rotate(-90 45.1 172.6)">HL2SB2</text>
<text x="91.7" y="171.9" transform="rotate(-90 91.7 171.9)">HLSB7</text>
<text x="115.2" y="171.9" transform="rotate(-90 115.2 171.9)">HLSB9</text>
<text x="138.6" y="171.9" transform="rotate(-90 138.6 171.9)">HLSB8</text>
<text x="162.1" y="172.7" transform="rotate(-90 162.1 172.7)">HLSB10</text>
<text x="185.7" y="172.7" transform="rotate(-90 185.7 172.7)">HLSB12</text>
<text x="209" y="172.7" transform="rotate(-90 209 172.7)">HLSB11</text>
<text x="49.8" y="176.7" transform="rotate(-90 49.8 176.7)">365</text>
<text x="73.2" y="176.7" transform="rotate(-90 73.2 176.7)">366</text>
<text x="96.6" y="176.7" transform="rotate(-90 96.6 176.7)">367</text>
<text x="120" y="176.7" transform="rotate(-90 120 176.7)">368</text>
<text x="143.4" y="176.7" transform="rotate(-90 143.4 176.7)">369</text>
<text x="166.8" y="176.7" transform="rotate(-90 166.8 176.7)">370</text>
<text x="190.2" y="176.7" transform="rotate(-90 190.2 176.7)">371</text>
<text x="213.5" y="176.7" transform="rotate(-90 213.5 176.7)">372</text>
<text x="225.2" y="176.6" transform="rotate(-90 225.2 176.6)">0v3</text>
<text x="236.9" y="176.7" transform="rotate(-90 236.9 176.7)">373</text>
<text x="260.3" y="176.7" transform="rotate(-90 260.3 176.7)">374</text>
<text x="283.7" y="176.7" transform="rotate(-90 283.7 176.7)">375</text>
<text x="307.1" y="176.7" transform="rotate(-90 307.1 176.7)">376</text>
<text x="330.5" y="176.7" transform="rotate(-90 330.5 176.7)">377</text>
<text x="353.9" y="176.7" transform="rotate(-90 353.9 176.7)">378</text>
<text x="377.2" y="176.7" transform="rotate(-90 377.2 176.7)">379</text>
<text x="400.6" y="176.7" transform="rotate(-90 400.6 176.7)">380</text>
<text x="408.1" y="176.6" transform="rotate(-90 408.1 176.6)">0v3</text>
<text x="307.1" y="251.6">КотельнаяРХТУим.Д.И.Менделеева.Приведениеавтоматикибезопасности</text>
<text x="309.8" y="255.7">котловДКВР-4/13всоответствиестребованиямиТРбезопасностисетей</text>
<text x="232.4" y="260.7">Изм.</text>
<text x="242.6" y="260.7">К.уч.</text>
<text x="252.2" y="260.7">Лист</text>
<text x="261.4" y="260.7">№Док.</text>
<text x="274.4" y="260.7">Подп.</text>
<text x="287" y="260.7">Дата</text>
<text x="331.1" y="259.8">газораспределенияигазопотребления</text>
<text x="367.7" y="265.7">Стадия</text>
<text x="384.3" y="265.7">Лист</text>
<text x="400.3" y="265.7">Листов</text>
<text x="234.8" y="275.8">Разраб.</text>
<text x="254.6" y="275.7">Чураков</text>
<text x="286.5" y="275.8">12.22</text>
<text x="307" y="270.7">Автоматизация. Котел№2ДКВР-4/13</text>
<text x="370.7" y="273.2">РД</text>
<text x="384.8" y="273.2">9.10</text>
<text x="403.4" y="273.2">15</text>
<text x="233.4" y="280.7">Проверил</text>
<text x="254.1" y="280.7">Шакиров</text>
<text x="312.4" y="285.7">СхемапринципиальнаяА2.7</text>
<text x="379.5" y="283.6">ОООНПП&quot;ЭСН&quot;</text>
<text x="380.9" y="287.8">www.nppesn.ru</text>
<text x="234.1" y="290.6">Н. контр.</text>
<text x="252.9" y="290.6">Корепанов</text>
</g>
</svg>
